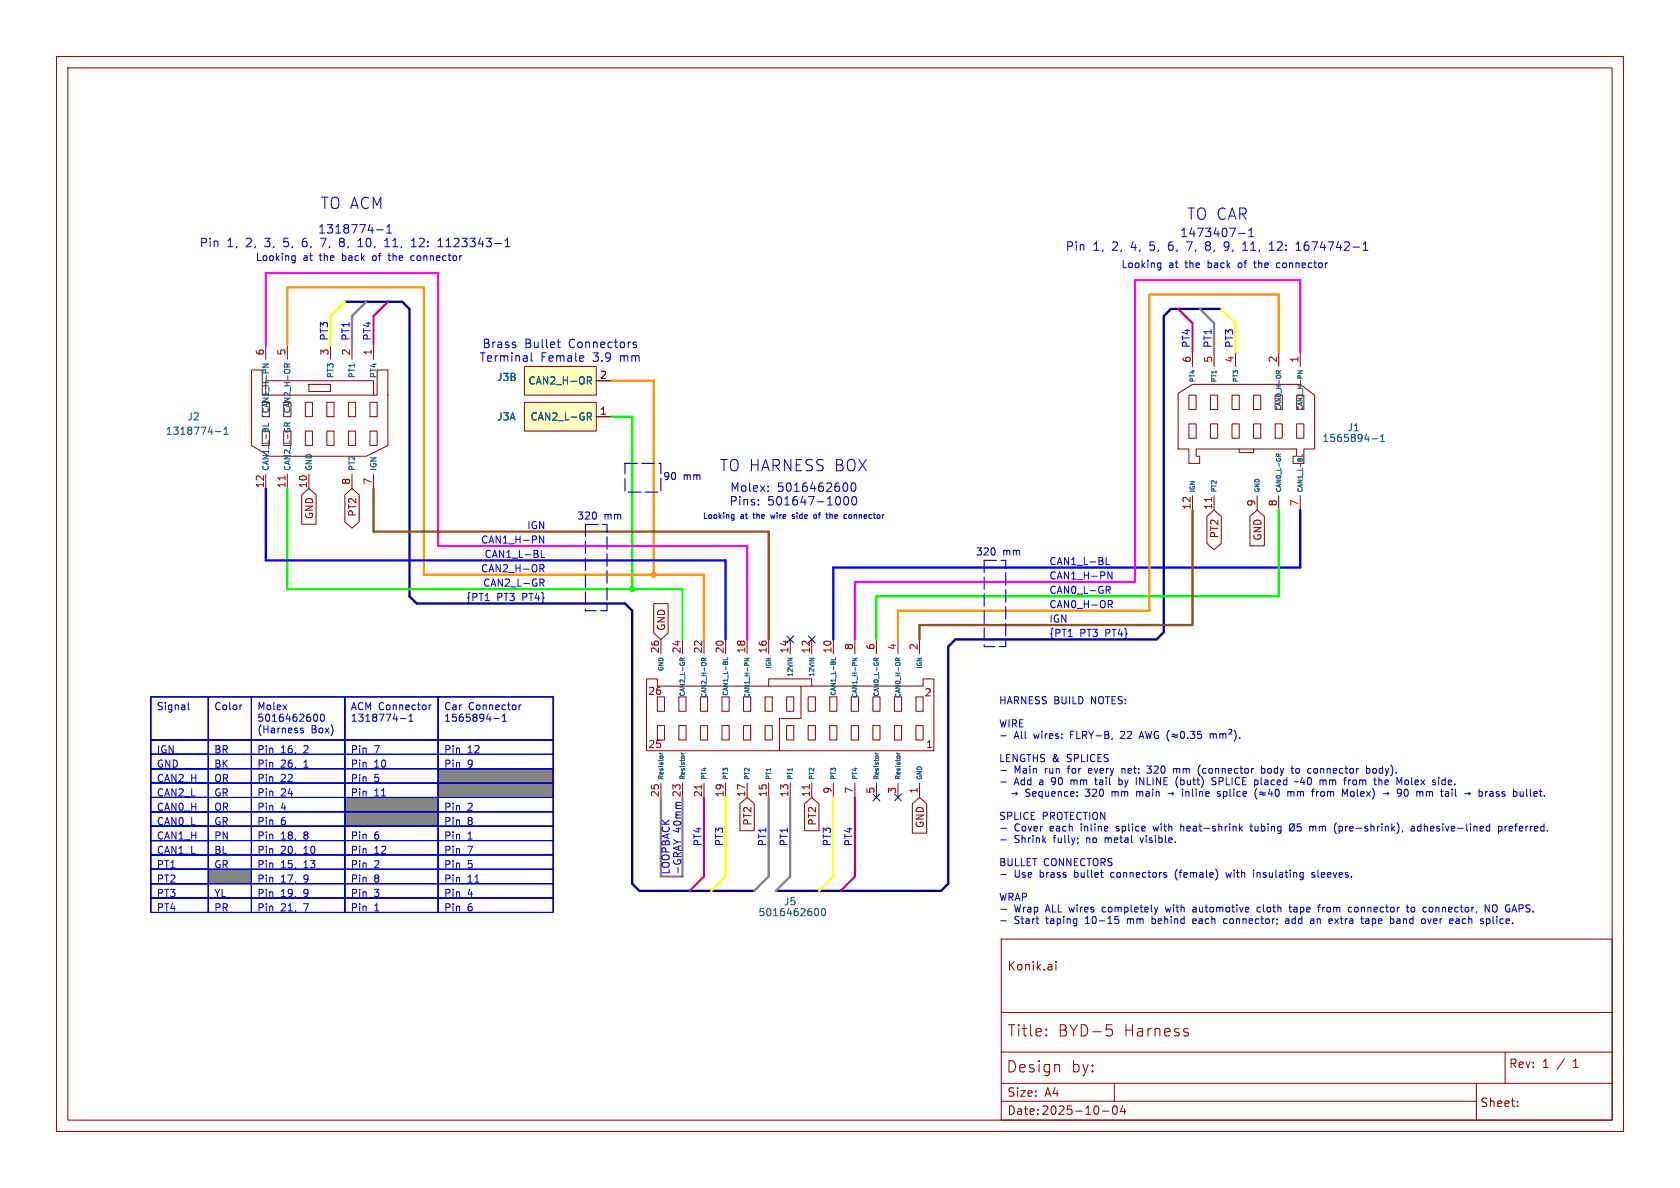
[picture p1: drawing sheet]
<svg xmlns="http://www.w3.org/2000/svg" width="297mm" height="210mm" viewBox="0 0 297 210" stroke-linecap="round" stroke-linejoin="round" font-family="sans-serif">
<g fill="none" stroke="#840000" stroke-width=".18">
<path d="M10 10h277v190h-277zM12 12h273v186h-273zM177 179h108M177 166h108v32h-108zM186.7 170v.1M186.7 170.5v1M177 191.5h108M177 186h108M177 194.7h84M185 183h.1l-.1 .1M185 183h-.1l.1 .1M185 181.9v.2"/>
<path d="M185 183v.1M185 181.9l.1 .1-.1 .1M185 181.9l-.1 .1 .1 .1M187.2 188.3l.1 1.2M194.9 196.4h1.1M195.6 181.1h1M195.8 181.9h.5l.4 .4v.5l-.2 .2-.7 .1M196.8 195.6l.2-.1a.81 .81 0 0 1 .6 .6 .81 .81 0 0 1-.3 .8l-.1 .1a.81 .81 0 0 1-.4-1.4zM197 191.5v3.2M198.5 195.4l-.4 1.1h.9M198.8 196v1M209.8 182.5l.3 .3-.1 .2-.2 .1"/>
<path d="M209.8 181.8l.2 .1M261 191.5v6.5M266.1 186v5.5M268.3 195.5v.1M268.3 194.7v.1"/>
</g>
<g fill="#848484">
<path d="M77.5 135.9h20.3v2.5h-20.3z"/>
<path d="M77.5 138.4h20.3v2.6h-20.3z"/>
<path d="M61 141h16.5v2.5h-16.5z"/>
<path d="M61 143.5h16.5v2.6h-16.5z"/>
<path d="M36.8 153.7h7.6v2.5h-7.6z"/>
</g>
<path d="M92.7 71.1h12.7v5.1h-12.7z" fill="#ffffc2"/>
<path d="M92.7 71.1h12.7v5.1h-12.7zM105.4 73.7h2.5" fill="none" stroke="#840000" stroke-width=".18"/>
<path d="M103.8 73h.5l.3 .2-.2 .4h-.6M104.1 73.6l.5 .6" fill="none" stroke="#006464" stroke-width=".18"/>
<path d="M92.7 64.8h12.7v5.1h-12.7z" fill="#ffffc2"/>
<g fill="none" stroke="#840000" stroke-width=".18">
<path d="M44.4 65.4h2v4.5h.6v-2.6h19v2.6h.7v-4.5h1.9v13.3l-3.8 1.9h-17.2l-3.2-1.9zM46.4 71.1h1.2v2.6h-1.2zM46.4 76.2h1.2v2.5h-1.2zM47 69.9h19M47 61v2.5M50.2 71.1h1.2v2.6h-1.2zM50.2 76.2h1.2v2.5h-1.2zM50.8 61v2.5M54 71.1h1.2v2.6h-1.2zM54 76.2h1.2v2.5h-1.2zM54.6 67.9h3.8v1.3h-3.8zM57.8 71.1h1.3v2.6h-1.3z"/>
<path d="M57.8 76.2h1.3v2.5h-1.3zM58.4 61v2.5M61.6 71.1h1.3v2.6h-1.3zM61.6 76.2h1.3v2.5h-1.3zM62.2 61v2.5M65.4 71.1h1.3v2.6h-1.3zM65.4 76.2h1.3v2.5h-1.3zM66 61v2.5M92.7 64.8h12.7v5.1h-12.7zM105.4 67.3h2.5M105.4 73.7h2.5M208.3 69.5l2.5-1.6h19.1l2.5 2v9.5h-1.9v2.5h-1.9v-1.3h.6v-1.2h-7.6v.6h-2.5v-.6h-7.6v1.2h.6v1.3h-1.9v-2.5h-1.9z"/>
<path d="M210.2 69.9h1.3v2.5h-1.3zM210.2 74.9h1.3v2.6h-1.3zM210.8 62.2v2.6M214 69.9h1.3v2.5h-1.3zM214 74.9h1.3v2.6h-1.3zM214.6 62.2v2.6M217.8 69.9h1.3v2.5h-1.3zM217.8 74.9h1.3v2.6h-1.3zM218.4 62.2v2.6M219.1 79.4h2.5M221.6 69.9h1.3v2.5h-1.3zM221.6 74.9h1.3v2.6h-1.3z"/>
<path d="M225.4 69.9h1.3v2.5h-1.3zM225.4 74.9h1.3v2.6h-1.3zM226.1 62.2v2.6M229.2 69.9h1.3v2.5h-1.3zM229.2 74.9h1.3v2.6h-1.3zM229.9 62.2v2.6M47 83.8v2.6M50.8 83.8v2.6M53.3 87.5l1.3-1.1 1.3 1.1v5.2h-2.6zM54.6 83.8v2.6M61 87.5l1.2-1.1 1.3 1.1v4.8l-1.3 1.1-1.2-1.1zM62.2 83.8v2.6"/>
<path d="M66 83.8v2.6M210.8 87.6v2.6M213.4 91.3l1.2-1.1 1.3 1.1v4.8l-1.3 1.1-1.2-1.1zM214.6 87.6v2.6M221 91.3l1.2-1.1 1.3 1.1v5.2h-2.5zM222.2 87.6v2.6M226.1 87.6v2.6M229.9 87.6v2.6M115.6 106.7h2.5v5.2l-1.3 1.1-1.2-1.1zM116.8 113v2.6M120.6 113v2.6M124.5 113v2.6"/>
<path d="M128.3 113v2.6M132.1 113v2.6M135.9 113v2.6M139.7 113v2.6M143.5 113v2.6M147.3 113v2.6M151.1 113v2.6M154.9 113v2.6M158.7 113v2.6M162.6 113v2.6M114.3 120h1.9v1.3h19.7v-1.3h7.6v1.3h19.7v-1.3h1.9v12.7h-50.8zM116.2 123.2h1.3v2.5h-1.3z"/>
<path d="M116.2 128.3h1.3v2.5h-1.3zM116.8 138.4v2.6M120 123.2h1.3v2.5h-1.3zM120 128.3h1.3v2.5h-1.3zM120.6 138.4v2.6M123.8 123.2h1.3v2.5h-1.3zM123.8 128.3h1.3v2.5h-1.3zM124.5 138.4v2.6M127.6 123.2h1.3v2.5h-1.3zM127.6 128.3h1.3v2.5h-1.3zM128.3 138.4v2.6M131.4 123.2h1.3v2.5h-1.3z"/>
<path d="M131.4 128.3h1.3v2.5h-1.3zM132.1 138.4v2.6M135.3 123.2h1.2v2.5h-1.2zM135.3 128.3h1.2v2.5h-1.2zM135.9 121.3h7.6M135.9 138.4v2.6M139.1 123.2h1.2v2.5h-1.2zM139.1 128.3h1.2v2.5h-1.2zM139.7 138.4v2.6M141.6 121.3v5.7h-3.8v5.7M142.9 123.2h1.2v2.5h-1.2zM142.9 128.3h1.2v2.5h-1.2z"/>
<path d="M143.5 138.4v2.6M146.7 123.2h1.3v2.5h-1.3zM146.7 128.3h1.3v2.5h-1.3zM147.3 138.4v2.6M150.5 123.2h1.3v2.5h-1.3zM150.5 128.3h1.3v2.5h-1.3zM151.1 138.4v2.6M154.3 123.2h1.3v2.5h-1.3zM154.3 128.3h1.3v2.5h-1.3zM154.9 138.4v2.6M158.1 123.2h1.3v2.5h-1.3zM158.1 128.3h1.3v2.5h-1.3z"/>
<path d="M158.7 138.4v2.6M161.9 123.2h1.3v2.5h-1.3zM161.9 128.3h1.3v2.5h-1.3zM162.6 138.4v2.6M130.8 142.1l1.3-1.1 1.3 1.1v4.8h-2.6zM142.2 142.1l1.3-1.1 1.3 1.1v4.8h-2.6zM161.3 142.1l1.3-1.1 1.2 1.1v5.2h-2.5z"/>
</g>
<g fill="none" stroke="#006464" stroke-width=".18">
<path d="M38.1 76.3h1M39.6 76.8h.7M39.6 75.9l.4-.4v1.3M46.4 64.3h1l-1 .6h1M47.4 74.8v.5h-1M50.3 64.9v-.4l.1-.2 .3 .1 .1 .5M50.3 75.3v-.4l.1-.2 .3 .1 .1 .5M51.3 64.3l-.5 .3M51.3 74.7l-.5 .4M103.8 66.6h.5l.3 .3-.2 .3-.6 .1M103.8 73h.5l.3 .2-.2 .4h-.6M104.1 67.3l.5 .6"/>
<path d="M104.1 73.6l.5 .6M215 65.5v.5M225.6 66v-.3l.2-.2 .2 .1v.4M226.4 65.5l-.4 .3M229.4 65.6h.8l-.8 .4h.8M242.6 77.6h.9M244.1 78h.7M244.1 77.1l.3-.3v1.2M225.6 80.7v-.3l.2-.2 .2 .1v.4M226.4 80.2l-.4 .3M230.2 80.3v.4h-.8M120.2 116.8v-.3l.2-.2 .2 .1v.4"/>
<path d="M121 116.3l-.4 .3M124 116.8v-.3l.2-.2 .2 .1v.4M124.8 116.3l-.4 .3M128.6 116.3v.3h-.8M131.6 116.4h.8l-.8 .4h.8M139.3 116.4h.8l-.8 .4M143.1 116.4h.8l-.8 .4M147.7 116.3v.3h-.8M150.7 116.4h.8l-.8 .4h.8M154.5 116.8v-.3l.2-.2 .2 .1v.4M155.3 116.3l-.4 .3M158.3 116.8v-.3l.2-.2 .2 .1v.4"/>
<path d="M159.1 116.3l-.4 .3M116.7 133.3h.5M116.7 133.1l.1 .2M120.5 133.3h.5M120.5 133.1l.1 .2M154.8 133.3h.5M154.8 133.1l.1 .2M158.6 133.3h.5M158.6 133.1l.1 .2M144.3 160.6a.68 .68 0 0 1 .5 .6 .68 .68 0 0 1-.5 .7M145.3 160.7l.2-.1a.68 .68 0 0 1 .5 .6 .68 .68 0 0 1-.5 .7l-.2-.2-.1-.3z"/>
</g>
<path d="M50.4 84.1v.7M214.2 87.9v.8M124 138.7v.8M143.1 138.7v.8" fill="none" stroke="#a90000" stroke-width=".18"/>
<g fill="none" stroke="#00f" stroke-width=".18">
<path d="M95.4 94.7l.7 1.3v-1.3M95.5 99.8h.4l.3 .3-.1 .3-.6 .1M95.7 97.3v1.2h.6M195.6 98.5v1.3h.6M85.8 106.2h.7M95.5 102.4h.4l.3 .2-.1 .4h-.6M95.8 100.5l.4 .6M95.8 103l.4 .6M188.8 112.5h.8M195.6 103.6h.4l.3 .3-.1 .3-.6 .1M195.9 104.3l.4 .6M195.9 101.1l.7 1.3v-1.3"/>
<path d="M195.9 106.2h.5l.2 .2-.1 .4h-.6M196.2 106.8l.4 .6"/>
</g>
<g fill="none" stroke="#0000c2" stroke-width=".18">
<path d="M51.8 45.2l.4 .1M52.2 45.2v1l-.1 .2-.3 .1M52.2 46h-.4M60.1 42.3l-.1 .2 .2 .2M60.2 42.8l-.2 .2 .2 .5M63.3 43.6h.9M63.7 42.1l-.4 .4M66.6 40.6h1.1M68 43.6h.9M68 42.5l.4-.4v1.5M68.4 41.2h.8M68.4 40.1l.4-.4v1.5"/>
<path d="M68.6 45.2h.5M68.8 44.8v1.2M72.7 43.6h.9M72.7 42.5l.5-.4v1.5M73.1 45.2l-.3 .1-.2 .1 .1 .5 .4 .1M77.4 43.6h.9M77.4 42.5l.5-.4v1.5M89.3 43.6h.9M89.3 42.5l.4-.4v1.5M98.7 60v1.2l.4 .3M204.9 46.5h.3M205.2 46.5v1l-.1 .2h-.3"/>
<path d="M205.2 47.3h-.3M213.2 42.9l-.1 .2 .2 .2M213.3 43.5l-.2 .2 .2 .5M216.5 42.9l-.1 .5 .3 .3M216.6 44.3h.2M219 41.3h1.1M219.7 44.3h.9M219.7 43.2l.4-.4v1.5M220.8 41.8h.8M220.8 40.8l.4-.5v1.5M221.6 46.5h.5M221.8 46l.1 1.3"/>
<path d="M224.4 43.2l.4-.4v1.5M224.4 44.3h.9M226.2 46.5h-.4l-.1 .2v.5l.5 .1M229.1 44.3h.9M229.1 43.2l.5-.4v1.5M241 43.2l.4-.4v1.5M241 44.3h.8M91.1 61v.4M93.9 62.4v1.3l.2 .2M98.5 60.5h.6M103.1 62.9l.1 .3-.7 .2M111.9 60.7l.7 .5-.3 .3-.4-.1"/>
<path d="M112.5 60.5h-.4l-.2 .2M129.4 91.6h.4M129.4 91h.4M129.8 91v.8l-.4 .2M134.1 89.1v.2M134.1 88.3v.2M135.8 86.7v.2M135.8 85.9v.2M136.2 91l.2 .6M140 91.6h.3M140.3 91l-.3 .1 .1 .2h.2M143.9 91.1l.1-.1 .3 .1v.5l-.4-.1z"/>
<path d="M146.7 90.6v1M146.9 91l-.2 .1M149.5 87.8a.81 .81 0 0 1 .6 .6 .81 .81 0 0 1-.3 .8l-.1 .1a.81 .81 0 0 1-.4-1.4M149.5 85.4a.94 .94 0 0 1 0 1.5M150.4 91l-.4 .2 .1 .3 .3 .1M150.6 85.5l.2-.1a.81 .81 0 0 1 .6 .6 .81 .81 0 0 1-.3 .8l-.2 .1a.81 .81 0 0 1-.3-1.4zM150.7 87.9l.2-.1a.81 .81 0 0 1 .6 .6 .81 .81 0 0 1-.3 .8l-.1 .1a.81 .81 0 0 1-.4-1.4zM26.7 123.2h10.1v7.6h-10.1zM26.7 130.8h10.1v2.6h-10.1zM26.7 133.4h10.1v2.5h-10.1zM26.7 135.9h10.1v2.5h-10.1zM26.7 138.4h10.1v2.6h-10.1z"/>
<path d="M26.7 123.2h71.1v38.1h-71.1zM26.7 130.8h71.1M26.7 133.4h10.1M26.7 135.9h10.1M26.7 138.4h10.1M33.3 124.2v1.1l.2 .2M36.8 123.2h7.6v7.6h-7.6zM36.8 130.8h7.6v2.6h-7.6zM36.8 133.4h7.6v2.5h-7.6zM36.8 135.9h7.6v2.5h-7.6zM36.8 138.4h7.6v2.6h-7.6zM36.8 123.2v38.1"/>
<path d="M42.8 124.6l-.3 .1M44.4 123.2h16.6v7.6h-16.6zM44.4 130.8h16.6v2.6h-16.6zM44.4 133.4h16.6v2.5h-16.6zM44.4 135.9h16.6v2.5h-16.6zM44.4 138.4h16.6v2.6h-16.6zM44.4 123.2v38.1M53.1 128.9l.6 .4-.2 .3-.4-.1M53.6 128.8l-.3-.1-.2 .2M55.7 126.2a.68 .68 0 0 1 .5 .7 .68 .68 0 0 1-.5 .6M56.8 126.4l.1-.2a.68 .68 0 0 1 .5 .7 .68 .68 0 0 1-.5 .6l-.1-.1-.2-.4zM61 123.2h16.5v7.6h-16.5z"/>
<path d="M61 130.8h16.5v2.6h-16.5zM61 133.4h16.5v2.5h-16.5zM61 135.9h16.5v2.5h-16.5zM61 138.4h16.5v2.6h-16.5zM61 123.2v38.1M70.8 127h.9M72.3 127.5h.7M72.5 126.4l-.2 .2M72.7 126.2v1.3M75.9 124.6v.9M76.2 124.6l-.3 .3M77.5 123.2h20.3v7.6h-20.3z"/>
<path d="M77.5 130.8h20.3v2.6h-20.3zM77.5 133.4h20.3v2.5h-20.3zM77.5 135.9h20.3v2.5h-20.3zM77.5 138.4h20.3v2.6h-20.3zM77.5 123.2v38.1M87.3 127h1M88.8 127.5h.7M89 126.4l-.2 .2M89.2 126.2v1.3M91.8 124.6v.9M92.1 124.6l-.3 .3M176.9 130.1h1"/>
<path d="M176.9 136.2h1M176.9 138.2h1M193.7 137.5v1.2M196.6 139.9v.9M196.8 139.9l-.2 .1M197.8 137.5v1.2M197.8 138.7h.4M198.2 137.9h-.4M198.3 135.8v.9M198.5 135.8l-.2 .2M200.9 139.9v.9M201.3 139.9l-.4 .1"/>
<path d="M201.4 130.5l.4-1.2 .4 1.2M201.5 130.2h.6M202.5 129.3l.3 1.2 .3-.9 .2 .9 .3-1.2M202.8 135.4h.7l-.4 .5h.2M202.8 136.6l.5 .1M204.8 129.3a.59 .59 0 0 0-.8 .6 .59 .59 0 0 0 .8 .6v-.5h-.2M206.7 129.1a1.46 1.46 0 0 0 0 1.9M207.2 130.2l.2-.1 .5 .3 .2-.2M207.2 129.9l.2-.1 .5 .2 .2-.1M207.5 135.8v.9M207.5 136l.3-.2 .2 .2M208 138.8l.3 .4"/>
<path d="M208.1 137.5l-.1 .1M208.8 129.4l.2-.1a.68 .68 0 0 1 .4 .6 .68 .68 0 0 1-.4 .6l-.2-.1-.1-.3zM210 130.4v.1M210.4 129.3h.8l-.4 .5 .4 .1v.5l-.2 .1-.6-.1M211.9 136.6l.2 .5M212.2 135.2l-.3 .6M212.4 129.3h-.6l-.1 .6 .2-.1h.4l.1 .2v.4l-.2 .1-.5-.1M213.9 129.7v.8M213.9 129.8l.4-.1 .2 .2M214.3 137.9l.6 .3 .1 .3-.3 .2h-.5M214.5 129.9l.2-.2 .3 .1v.7M214.5 129.9v.6"/>
<path d="M215.6 129.8l.4-.1 .2 .2M215.6 129.7v.8M215.7 140l-.3-.1-.2 .2 .1 .2 .4 .1v.3h-.5M216.2 129.9l.2-.2 .3 .1v.7M216.2 129.9v.6M217.3 129l.3-.1 .2 .2-.1 .2-.4 .5h.5M218.2 129.1a1.46 1.46 0 0 1 0 1.9M219.1 130.4v.1M222 139.6a1.47 1.47 0 0 0 .2 1.7M223 135.9l.4-.1 .2 .3-.1 .5h-.5M223 135.4v1.3M224.5 139.4l-.3 .9h.8"/>
<path d="M224.8 139.9v.9M225.4 140l.1 .5 .2 .3 .3-.1 .2-.7M227.7 139.9v.9M227.7 140h.1M228.2 140v.1M228.3 140l-.1 .1M228.7 140l.1 .8M229.1 138.1l.2 .1 .2-.1M229.5 135.8l-.3 .1-.1 .2v.5l.4 .1M230.2 137.4l-.3 .9h.8M232.7 135.8l-.3 .1-.1 .2v.5l.4 .1M233.1 139.9l-.2 .1"/>
<path d="M239.2 139.9l-.3 .1-.2 .2 .1 .5 .4 .1M239.4 137.9l-.2 .2v.4l.2 .2M241.6 135.9l.3-.1 .3 .3-.1 .5h-.5M241.6 135.4v1.3M243.2 135.9l-.3-.1-.2 .3v.5l.2 .1 .3-.1M244.2 137.9l.1 .8M244.9 137.9v.8M245.5 138.2l-.7 .1M248.9 137.9l.1 .2v.5l-.2 .1h-.3M252.2 140l.3-.1 .2 .2M252.9 139.9l-.2 .2M254.9 138.5l.2 .2h.4"/>
<path d="M255.5 137.9h-.4l-.2 .2M255.5 137.5v1.2M261.5 139.5v1.3M261.8 139.9l-.3 .1M269.9 139.5v1.1l.2 .2M270.5 139.5v1.1l.2 .2M26.7 141h10.1v2.5h-10.1zM26.7 143.5h10.1v2.6h-10.1zM26.7 146.1h10.1v2.5h-10.1zM26.7 148.6h10.1v2.5h-10.1zM26.7 151.1h10.1v2.6h-10.1zM26.7 153.7h10.1v2.5h-10.1z"/>
<path d="M26.7 156.2h10.1v2.6h-10.1zM26.7 158.8h10.1v2.5h-10.1zM26.7 141h10.1M26.7 143.5h10.1M26.7 146.1h10.1M26.7 148.6h10.1M26.7 151.1h10.1M26.7 153.7h10.1M26.7 156.2h10.1M26.7 158.8h10.1M36.8 141h7.6v2.5h-7.6zM36.8 143.5h7.6v2.6h-7.6z"/>
<path d="M36.8 146.1h7.6v2.5h-7.6zM36.8 148.6h7.6v2.5h-7.6zM36.8 151.1h7.6v2.6h-7.6zM36.8 153.7h7.6v2.5h-7.6zM36.8 156.2h7.6v2.6h-7.6zM36.8 158.8h7.6v2.5h-7.6zM44.4 141h16.6v2.5h-16.6zM44.4 143.5h16.6v2.6h-16.6zM44.4 146.1h16.6v2.5h-16.6zM44.4 148.6h16.6v2.5h-16.6zM44.4 151.1h16.6v2.6h-16.6zM44.4 153.7h16.6v2.5h-16.6z"/>
<path d="M44.4 156.2h16.6v2.6h-16.6zM44.4 158.8h16.6v2.5h-16.6zM61 141h16.5v2.5h-16.5zM61 143.5h16.5v2.6h-16.5zM61 146.1h16.5v2.5h-16.5zM61 148.6h16.5v2.5h-16.5zM61 151.1h16.5v2.6h-16.5zM61 153.7h16.5v2.5h-16.5zM61 156.2h16.5v2.6h-16.5zM61 158.8h16.5v2.5h-16.5zM77.5 141h20.3v2.5h-20.3zM77.5 143.5h20.3v2.6h-20.3z"/>
<path d="M77.5 146.1h20.3v2.5h-20.3zM77.5 148.6h20.3v2.5h-20.3zM77.5 151.1h20.3v2.6h-20.3zM77.5 153.7h20.3v2.5h-20.3zM77.5 156.2h20.3v2.6h-20.3zM77.5 158.8h20.3v2.5h-20.3zM119.1 148.4l.6 .4M176.9 146.4h1M176.9 148.5h1M176.9 154.6h1M190.5 148.2v.1M190.6 148.9l-.1 .2"/>
<path d="M194.5 154.2h.5M194.9 155.1h.1M201.5 148.1l.3 .9M203.8 146.1l.3 .8M205.9 154.2l.3 .1M205.9 154.7h.3l.1 .2-.2 .2h-.3M206.5 140.3h1M207.9 154l-.1 .5 .1 .7M208.7 145.6v1.3M209.1 146.1l-.4 .1M216.7 154.2l.3 .9 .2-.6M219.1 145.6v1.3"/>
<path d="M219.3 146.4l.3 .5M219.6 146.1l-.5 .4M221 146.1h.4M221.1 145.6v1.1l.3 .2M221.6 153.8v.1M221.6 154.2v.9M222.7 140.5l.3-.2 .4 .3 .3-.1M222.7 140.1l.3-.1 .4 .2 .3-.1M228 159.9v1.1l.3 .2M228 145.8l.3-.2a.43 .43 0 0 1 .5 .5v.4a.42 .42 0 0 1-.4 .4 .42 .42 0 0 1-.4-.4zM228.2 140.1v.7M228.9 145.6l-1 1.3"/>
<path d="M230 145.6h-.6l-.1 .6 .2-.1 .4 .1 .1 .2v.4l-.2 .1-.5-.1M231.5 146.2l.4-.1 .2 .1M231.5 146.1v.8M232.1 146.2v.7M232.4 154.3l-.3-.1-.2 .2 .1 .2 .4 .1v.3h-.5M232.6 146.1h-.3l-.2 .1M233.4 159.9l-.2 .1M236.3 145.5l-.2 .2M236.7 146.8l.4 .1M236.7 146.1v1.2M237.1 146.1h-.4M237.8 140.4l.4-.9v1.3"/>
<path d="M244.5 140.3h1M245.3 140l.2 .3M245.5 140.3l-.2 .2M248 146.8l-.1 .3M248.8 159.9v1.1l.3 .2M249.5 146.1h.5v.8M250 146.4h-.4l-.2 .2 .2 .3 .4-.1M250.8 146.1l-.2 .2v.4l.2 .2M252.7 140.1v.7M261.5 140.7l.3 .1M263.2 146.1h.2M263.3 159.9v1.3l-.7-1.3v1.3"/>
<path d="M263.4 145.6v1.3M263.4 146.8l-.2 .1M264.4 159.9a.43 .43 0 0 0-.6 .5v.4a.43 .43 0 0 0 .6 .4M264.9 146.1h.4l.2 .2-.1 .5h-.5M264.9 146.1v1.2M266.1 146.1v.8M266.4 146.1l-.3 .2M176.9 160.7h1M176.9 162.8h1M183.5 163.3h.1M197.3 162.5h-.2M197.6 162.5l.2 .2-.1 .4-.1 .2-.5-.1"/>
<path d="M203.7 162v1.3M203.7 163.2l.1 .1M204.1 160.4l.3 .8M204.4 161.2l-.1 .3M204.7 160.4l-.3 .8M206 160.4l.3 .8M211.3 162.4h-.3l-.1 .2v.6l.4 .1M211.3 160.4h-.4M211.3 160.7h-.3l-.1 .2v.3h.4M211.5 162.7l-.6 .1M216.9 162.5l-.4-.1-.2 .3 .1 .5h.5M222.8 160.4h-.3l-.3 .2 .1 .6h.5"/>
<path d="M227.3 162.5h.5l.1 .8M227.9 162.7l-.5 .1-.2 .2 .2 .3 .5-.1M227.9 160.4h.4M232.2 162.5l.1 .8M232.3 162.7l-.5 .1M232.3 163.2l-.5 .1M232.9 160.4h.5M233.8 160.4v.8M234 160.4l-.2 .2M236 162.4l.6 .9M236.6 162.4l-.6 .9M238.5 160.4h.5"/>
<path d="M238.5 161.2h.5M239.5 160.5v.6M241.5 162.5l.3-.1 .2 .2M242 162.7l-.4 .1-.2 .2 .2 .3 .4-.1M247 162.5h.4M247.4 162.8h-.3l-.2 .2 .1 .2 .4 .1M248.6 160.4h.5M250 160.5l-.3-.1-.3 .2 .2 .6h.3l.1-.1M252.4 162.4l.3 .9 .3-.9M253.2 160.4h-.3l-.3 .2 .1 .5 .2 .1h.3M257.5 162.4h.3l.2 .2v.7M258 162.7l-.5 .1"/>
<path d="M258 163.2l-.5 .1M262.9 162.4l.4 .1 .1 .2v.4l-.5 .2"/>
</g>
<path d="M61 53.3h10.1l1.3 1.3v50.8l1.3 1.3h36.8l1.3 1.3v48.2l1.2 1.3h20.3M215.9 54.6h-8.9l-1.3 1.3v55.9l-1.2 1.2h-35.6l-1.3 1.3v41.9l-1.2 1.3h-29.2" fill="none" stroke="#000084" stroke-width=".41"/>
<path d="M47 61v-12.7h30.5v48.2h54.6v16.5M229.9 62.2v-12.7h-29.2v53.4h-49.6v10.1" fill="none" stroke="#f0f" stroke-width=".41"/>
<path d="M50.8 61v-10.2h24.1v50.8h49.6v11.4M107.9 67.3h7.7v34.3M226.1 62.2v-10.1h-22.9v55.9h-44.5v5" fill="none" stroke="#f90" stroke-width=".41"/>
<path d="M61 53.3l-2.6 2.6v5.1M215.9 54.6l2.5 2.6v5M128.3 141v13.9l-2.6 2.6M147.3 141v13.9l-2.5 2.6" fill="none" stroke="#ff0" stroke-width=".41"/>
<path d="M68.6 53.3l-2.6 2.6v5.1M208.3 54.6l2.5 2.6v5M124.5 141v13.9l-2.6 2.6M151.1 141v13.9l-2.5 2.6" fill="none" stroke="#c200c2" stroke-width=".41"/>
<path d="M64.8 53.3l-2.6 2.6v5.1M212.1 54.6l2.5 2.6v5M116.8 141v13.9h3.8v-13.9M135.9 141v13.9l-2.6 2.6M139.7 141v13.9l-2.5 2.6" fill="none" stroke="#848484" stroke-width=".41"/>
<path d="M47 86.4v12.7h81.3v13.9M229.9 90.2v10.1h-82.6v12.7" fill="none" stroke="#00f" stroke-width=".41"/>
<path d="M107.9 73.7h3.9v30.4M50.8 86.4v17.7h69.8v8.9M226.1 90.2v15.2h-71.2v7.6" fill="none" stroke="#0f0" stroke-width=".41"/>
<path d="M66 86.4v7.6h69.9v19M210.8 90.2v20.3h-48.2v2.5" fill="none" stroke="#804d00" stroke-width=".41"/>
<path d="M139.1 112.4l1.2 1.2M140.3 112.4l-1.2 1.2M142.9 112.4l1.2 1.2M144.1 112.4l-1.2 1.2M154.3 140.4l1.2 1.2M155.5 140.4l-1.2 1.2M158.1 140.4l1.3 1.2M159.4 140.4l-1.3 1.2" fill="none" stroke="#000084" stroke-width=".18"/>
<path d="M103.5 92.7h3.8v15.3h-3.8zM110.5 81.9h6.3v5.1h-6.3zM174 99.1h3.8v15.2h-3.8z" fill="none" stroke="#0000c2" stroke-width=".2" stroke-dasharray="2.2 .8"/>
<circle cx="111.8" cy="104.1" r=".46" fill="#0f0" stroke="#0f0" stroke-width=".18"/>
<circle cx="115.6" cy="101.6" r=".46" fill="#f90" stroke="#f90" stroke-width=".18"/>
<g font-size="2.8" fill="#0000c2">
<text x="56.6" y="37.2">TO ACM</text>
<text x="209.8" y="39.1">TO CAR</text>
<text x="127.2" y="83.5">TO HARNESS BOX</text>
</g>
<g font-size="2.8" fill="#840000">
<text x="178" y="183.5">Title:</text>
<text x="186.9" y="183.5">BYD-5</text>
<text x="198.6" y="183.5">Harness</text>
<text x="177.8" y="189.8">Design</text>
<text x="189.3" y="189.8">by:</text>
</g>
<g font-size="2.1" fill="#0000c2">
<text x="56.1" y="41.5">1318774-1</text>
<text x="35.2" y="43.9">Pin</text>
<text x="40.1" y="43.9">1,</text>
<text x="43.5" y="43.9">2,</text>
<text x="47" y="43.9">3,</text>
<text x="50.4" y="43.9">5,</text>
<text x="53.9" y="43.9">6,</text>
<text x="57.3" y="43.9">7,</text>
<text x="60.7" y="43.9">8,</text>
<text x="64.2" y="43.9">10,</text>
<text x="69.1" y="43.9">11,</text>
<text x="73.9" y="43.9">12:</text>
<text x="78.8" y="43.9">1123343-1</text>
<text x="188.3" y="44.5">Pin</text>
<text x="193.2" y="44.5">1,</text>
<text x="196.6" y="44.5">2,</text>
<text x="200.1" y="44.5">4,</text>
<text x="203.5" y="44.5">5,</text>
<text x="207" y="44.5">6,</text>
<text x="208.5" y="42.1">1473407-1</text>
<text x="210.4" y="44.5">7,</text>
<text x="213.9" y="44.5">8,</text>
<text x="217.3" y="44.5">9,</text>
<text x="220.7" y="44.5">11,</text>
<text x="225.6" y="44.5">12:</text>
<text x="230.5" y="44.5">1674742-1</text>
<text x="84.7" y="64.2">Terminal</text>
<text x="85.2" y="61.8">Brass</text>
<text x="92.7" y="61.8">Bullet</text>
<text x="95.6" y="64.2">Female</text>
<text x="100.6" y="61.8">Connectors</text>
<text x="104.9" y="64.2">3.9</text>
<text x="109.7" y="64.2">mm</text>
<text x="128.9" y="89.6">Pins:</text>
<text x="129" y="87.2">Molex:</text>
<text x="135.7" y="89.6">501647-1000</text>
<text x="137.4" y="87.2">5016462600</text>
</g>
<g font-size="2.1" fill="#840000">
<text x="178" y="171.8">Konik.ai</text>
<text x="266.7" y="189">Rev:</text>
<text x="272.6" y="189">1</text>
<text x="275.4" y="189">/</text>
<text x="278.2" y="189">1</text>
<text x="178" y="197.3">Date: 2025-10-04</text>
<text x="178" y="194.1">Size:</text>
<text x="184.7" y="194.1">A4</text>
<text x="261.6" y="195.9">Sheet:</text>
</g>
<g font-size="1.8" fill="#0000c2">
<text x="45.1" y="46.3">Looking</text>
<text x="53.6" y="46.3">at</text>
<text x="56.6" y="46.3">the</text>
<text x="60.7" y="46.3">back</text>
<text x="66.3" y="46.3">of</text>
<text x="69.4" y="46.3">the</text>
<text x="73.5" y="46.3">connector</text>
<text x="198.2" y="47.6">Looking</text>
<text x="206.6" y="47.6">at</text>
<text x="209.6" y="47.6">the</text>
<text x="213.8" y="47.6">back</text>
<text x="219.4" y="47.6">of</text>
<text x="222.4" y="47.6">the</text>
<text x="226.5" y="47.6">connector</text>
<text x="117.2" y="85.1">90</text>
<text x="120.8" y="85.1">mm</text>
<text x="102" y="92.1">320</text>
<text x="106.8" y="92.1">mm</text>
<text x="172.4" y="98.4">320</text>
<text x="177.2" y="98.4">mm</text>
<text x="27.6" y="125.9">Signal</text>
<text x="37.8" y="125.9">Color</text>
<text x="45.4" y="125.9">Molex</text>
<text x="61.9" y="125.9">ACM Connector</text>
<text x="78.4" y="125.9">Car</text>
<text x="82.8" y="125.9">Connector</text>
<text x="176.5" y="124.7">HARNESS BUILD</text>
<text x="193" y="124.7">NOTES:</text>
<text x="45.4" y="127.9">5016462600</text>
<text x="45.4" y="130">(Harness</text>
<text x="55" y="130">Box)</text>
<text x="61.9" y="127.9">1318774-1</text>
<text x="78.4" y="127.9">1565894-1</text>
<text x="176.5" y="128.8">WIRE</text>
<text x="179.3" y="130.8">All</text>
<text x="182.9" y="130.8">wires:</text>
<text x="189.5" y="130.8">FLRY-B,</text>
<text x="198.6" y="130.8">22</text>
<text x="27.6" y="133.5">IGN</text>
<text x="27.6" y="136">GND</text>
<text x="37.8" y="133.5">BR</text>
<text x="37.8" y="136">BK</text>
<text x="45.4" y="133.5">Pin</text>
<text x="45.4" y="136">Pin</text>
<text x="49.6" y="133.5">16,</text>
<text x="49.6" y="136">26,</text>
<text x="53.8" y="133.5">2</text>
<text x="53.8" y="136">1</text>
<text x="61.9" y="133.5">Pin</text>
<text x="61.9" y="136">Pin</text>
<text x="66.1" y="133.5">7</text>
<text x="66.1" y="136">10</text>
<text x="78.4" y="133.5">Pin</text>
<text x="78.4" y="136">Pin</text>
<text x="82.6" y="133.5">12</text>
<text x="82.6" y="136">9</text>
<text x="176.5" y="134.9">LENGTHS &amp;</text>
<text x="179.3" y="137">Main</text>
<text x="184.8" y="137">run</text>
<text x="188.7" y="134.9">SPLICES</text>
<text x="189.1" y="137">for</text>
<text x="192.9" y="137">every</text>
<text x="199" y="137">net:</text>
<text x="203.7" y="137">320</text>
<text x="208.5" y="137">mm</text>
<text x="213" y="137">(connector</text>
<text x="224.4" y="137">body</text>
<text x="230" y="137">to</text>
<text x="233.1" y="137">connector</text>
<text x="243.6" y="137">body).</text>
<text x="27.6" y="138.6">CAN2_H</text>
<text x="27.6" y="141.1">CAN2_L</text>
<text x="27.6" y="143.6">CAN0_H</text>
<text x="37.8" y="138.6">OR</text>
<text x="37.8" y="141.1">GR</text>
<text x="37.8" y="143.6">OR</text>
<text x="45.4" y="138.6">Pin</text>
<text x="45.4" y="141.1">Pin</text>
<text x="45.4" y="143.6">Pin</text>
<text x="49.6" y="138.6">22</text>
<text x="49.6" y="141.1">24</text>
<text x="49.6" y="143.6">4</text>
<text x="61.9" y="138.6">Pin</text>
<text x="61.9" y="141.1">Pin</text>
<text x="66.1" y="138.6">5</text>
<text x="66.1" y="141.1">11</text>
<text x="78.4" y="143.6">Pin</text>
<text x="82.6" y="143.6">2</text>
<text x="178.9" y="141.1">þÿ!’Sequence:</text>
<text x="179.3" y="139">Add</text>
<text x="183.8" y="139">a</text>
<text x="186.2" y="139">90</text>
<text x="189.7" y="139">mm</text>
<text x="192.4" y="141.1">320</text>
<text x="194.3" y="139">tail</text>
<text x="197.2" y="141.1">mm</text>
<text x="198.6" y="139">by</text>
<text x="201.8" y="141.1">main</text>
<text x="201.9" y="139">INLINE</text>
<text x="207.5" y="141.1">þÿ!’inline</text>
<text x="209.1" y="139">(butt)</text>
<text x="215.7" y="139">SPLICE</text>
<text x="216.7" y="141.1">splice</text>
<text x="223.4" y="139">placed</text>
<text x="229.5" y="141.1">mm</text>
<text x="230.9" y="139">~40</text>
<text x="234.1" y="141.1">from</text>
<text x="235.4" y="139">mm</text>
<text x="239.6" y="141.1">Molex)</text>
<text x="239.9" y="139">from</text>
<text x="245.5" y="139">the</text>
<text x="247" y="141.1">þÿ!’90</text>
<text x="249.6" y="139">Molex</text>
<text x="253.3" y="141.1">mm</text>
<text x="256.2" y="139">side.</text>
<text x="257.9" y="141.1">tail</text>
<text x="262.2" y="141.1">þÿ!’brass</text>
<text x="271.2" y="141.1">bullet.</text>
<text x="27.6" y="146.2">CAN0_L</text>
<text x="27.6" y="148.7">CAN1_H</text>
<text x="37.8" y="146.2">GR</text>
<text x="37.8" y="148.7">PN</text>
<text x="45.4" y="146.2">Pin</text>
<text x="45.4" y="148.7">Pin</text>
<text x="49.6" y="146.2">6</text>
<text x="49.6" y="148.7">18,</text>
<text x="53.8" y="148.7">8</text>
<text x="61.9" y="148.7">Pin</text>
<text x="66.1" y="148.7">6</text>
<text x="78.4" y="146.2">Pin</text>
<text x="78.4" y="148.7">Pin</text>
<text x="82.6" y="146.2">8</text>
<text x="82.6" y="148.7">1</text>
<text x="120.6" y="147.2" transform="rotate(-90 120.6 147.2)">40mm</text>
<text x="176.5" y="145.1">SPLICE</text>
<text x="179.3" y="147.2">Cover</text>
<text x="179.3" y="149.2">Shrink</text>
<text x="184.2" y="145.1">PROTECTION</text>
<text x="185.7" y="147.2">each</text>
<text x="186.4" y="149.2">fully;</text>
<text x="191.4" y="147.2">inline</text>
<text x="192.3" y="149.2">no</text>
<text x="195.8" y="149.2">metal</text>
<text x="197.8" y="147.2">splice</text>
<text x="202.3" y="149.2">visible.</text>
<text x="204.6" y="147.2">with</text>
<text x="209.6" y="147.2">heat-shrink</text>
<text x="222.2" y="147.2">tubing</text>
<text x="233" y="147.2">mm</text>
<text x="237.5" y="147.2">(pre-shrink),</text>
<text x="251.3" y="147.2">adhesive-lined</text>
<text x="267" y="147.2">preferred.</text>
<text x="27.6" y="151.3">CAN1_L</text>
<text x="27.6" y="153.8">PT1</text>
<text x="37.8" y="151.3">BL</text>
<text x="37.8" y="153.8">GR</text>
<text x="45.4" y="151.3">Pin</text>
<text x="45.4" y="153.8">Pin</text>
<text x="49.6" y="151.3">20,</text>
<text x="49.6" y="153.8">15,</text>
<text x="53.8" y="151.3">10</text>
<text x="53.8" y="153.8">13</text>
<text x="61.9" y="151.3">Pin</text>
<text x="61.9" y="153.8">Pin</text>
<text x="66.1" y="151.3">12</text>
<text x="66.1" y="153.8">2</text>
<text x="78.4" y="151.3">Pin</text>
<text x="78.4" y="153.8">Pin</text>
<text x="82.6" y="151.3">7</text>
<text x="82.6" y="153.8">5</text>
<text x="118.6" y="154.7" transform="rotate(-90 118.6 154.7)">LOOPBACK</text>
<text x="120.6" y="154.7" transform="rotate(-90 120.6 154.7)">-GRAY</text>
<text x="176.5" y="153.3">BULLET</text>
<text x="179.3" y="155.4">Use</text>
<text x="183.9" y="155.4">brass</text>
<text x="184.5" y="153.3">CONNECTORS</text>
<text x="190.2" y="155.4">bullet</text>
<text x="196.8" y="155.4">connectors</text>
<text x="208.4" y="155.4">(female)</text>
<text x="217.7" y="155.4">with</text>
<text x="222.6" y="155.4">insulating</text>
<text x="233.2" y="155.4">sleeves.</text>
<text x="27.6" y="156.3">PT2</text>
<text x="27.6" y="158.9">PT3</text>
<text x="27.6" y="161.4">PT4</text>
<text x="37.8" y="158.9">YL</text>
<text x="37.8" y="161.4">PR</text>
<text x="45.4" y="156.3">Pin</text>
<text x="45.4" y="158.9">Pin</text>
<text x="45.4" y="161.4">Pin</text>
<text x="49.6" y="156.3">17,</text>
<text x="49.6" y="158.9">19,</text>
<text x="49.6" y="161.4">21,</text>
<text x="53.8" y="156.3">9</text>
<text x="53.8" y="158.9">9</text>
<text x="53.8" y="161.4">7</text>
<text x="61.9" y="156.3">Pin</text>
<text x="61.9" y="158.9">Pin</text>
<text x="61.9" y="161.4">Pin</text>
<text x="66.1" y="156.3">8</text>
<text x="66.1" y="158.9">3</text>
<text x="66.1" y="161.4">1</text>
<text x="78.4" y="156.3">Pin</text>
<text x="78.4" y="158.9">Pin</text>
<text x="78.4" y="161.4">Pin</text>
<text x="82.6" y="156.3">11</text>
<text x="82.6" y="158.9">4</text>
<text x="82.6" y="161.4">6</text>
<text x="176.5" y="159.5">WRAP</text>
<text x="179.3" y="161.5">Wrap</text>
<text x="185" y="161.5">ALL wires</text>
<text x="195.3" y="161.5">completely</text>
<text x="206.8" y="161.5">with</text>
<text x="211.7" y="161.5">automotive</text>
<text x="223.3" y="161.5">cloth</text>
<text x="229.3" y="161.5">tape</text>
<text x="234.5" y="161.5">from</text>
<text x="240.1" y="161.5">connector</text>
<text x="250.6" y="161.5">to</text>
<text x="253.7" y="161.5">connector,</text>
<text x="264.8" y="161.5">NO GAPS.</text>
<text x="179.3" y="163.5">Start</text>
<text x="185" y="163.5">taping</text>
<text x="192.1" y="163.5">10-15</text>
<text x="199.7" y="163.5">mm</text>
<text x="204.3" y="163.5">behind</text>
<text x="211.7" y="163.5">each</text>
<text x="217.4" y="163.5">connector;</text>
<text x="228.5" y="163.5">add</text>
<text x="233.1" y="163.5">an</text>
<text x="236.6" y="163.5">extra</text>
<text x="242.6" y="163.5">tape</text>
<text x="247.8" y="163.5">band</text>
<text x="253.6" y="163.5">over</text>
<text x="258.8" y="163.5">each</text>
<text x="264.4" y="163.5">splice.</text>
</g>
<g font-size="1.8" fill="#a90000">
<text x="46.7" y="62.9" transform="rotate(-90 46.7 62.9)">6</text>
<text x="50.5" y="62.9" transform="rotate(-90 50.5 62.9)">5</text>
<text x="58.2" y="62.9" transform="rotate(-90 58.2 62.9)">3</text>
<text x="62" y="62.9" transform="rotate(-90 62 62.9)">2</text>
<text x="65.8" y="62.9" transform="rotate(-90 65.8 62.9)">1</text>
<text x="210.6" y="64.2" transform="rotate(-90 210.6 64.2)">6</text>
<text x="214.4" y="64.2" transform="rotate(-90 214.4 64.2)">5</text>
<text x="218.2" y="64.2" transform="rotate(-90 218.2 64.2)">4</text>
<text x="225.8" y="64.2" transform="rotate(-90 225.8 64.2)">2</text>
<text x="229.6" y="64.2" transform="rotate(-90 229.6 64.2)">1</text>
<text x="106" y="67.1">2</text>
<text x="106" y="73.4">1</text>
<text x="46.7" y="86.4" transform="rotate(-90 46.7 86.4)">12</text>
<text x="50.5" y="86.4" transform="rotate(-90 50.5 86.4)">11</text>
<text x="54.4" y="86.4" transform="rotate(-90 54.4 86.4)">10</text>
<text x="62" y="85.8" transform="rotate(-90 62 85.8)">8</text>
<text x="65.8" y="85.8" transform="rotate(-90 65.8 85.8)">7</text>
<text x="222" y="89.6" transform="rotate(-90 222 89.6)">9</text>
<text x="225.8" y="89.6" transform="rotate(-90 225.8 89.6)">8</text>
<text x="229.6" y="89.6" transform="rotate(-90 229.6 89.6)">7</text>
<text x="210.6" y="90.2" transform="rotate(-90 210.6 90.2)">12</text>
<text x="214.4" y="90.2" transform="rotate(-90 214.4 90.2)">11</text>
<text x="116.6" y="115.6" transform="rotate(-90 116.6 115.6)">26</text>
<text x="120.4" y="115.6" transform="rotate(-90 120.4 115.6)">24</text>
<text x="124.2" y="115.6" transform="rotate(-90 124.2 115.6)">22</text>
<text x="128" y="115.6" transform="rotate(-90 128 115.6)">20</text>
<text x="131.8" y="115.6" transform="rotate(-90 131.8 115.6)">18</text>
<text x="135.6" y="115.6" transform="rotate(-90 135.6 115.6)">16</text>
<text x="139.4" y="115.6" transform="rotate(-90 139.4 115.6)">14</text>
<text x="143.3" y="115.6" transform="rotate(-90 143.3 115.6)">12</text>
<text x="147.1" y="115.6" transform="rotate(-90 147.1 115.6)">10</text>
<text x="150.9" y="115" transform="rotate(-90 150.9 115)">8</text>
<text x="154.7" y="115" transform="rotate(-90 154.7 115)">6</text>
<text x="158.5" y="115" transform="rotate(-90 158.5 115)">4</text>
<text x="162.3" y="115" transform="rotate(-90 162.3 115)">2</text>
<text x="116.6" y="141" transform="rotate(-90 116.6 141)">25</text>
<text x="120.4" y="141" transform="rotate(-90 120.4 141)">23</text>
<text x="124.2" y="141" transform="rotate(-90 124.2 141)">21</text>
<text x="128" y="141" transform="rotate(-90 128 141)">19</text>
<text x="131.8" y="141" transform="rotate(-90 131.8 141)">17</text>
<text x="135.6" y="141" transform="rotate(-90 135.6 141)">15</text>
<text x="139.4" y="141" transform="rotate(-90 139.4 141)">13</text>
<text x="143.3" y="141" transform="rotate(-90 143.3 141)">11</text>
<text x="147.1" y="140.4" transform="rotate(-90 147.1 140.4)">9</text>
<text x="150.9" y="140.4" transform="rotate(-90 150.9 140.4)">7</text>
<text x="154.7" y="140.4" transform="rotate(-90 154.7 140.4)">5</text>
<text x="158.5" y="140.4" transform="rotate(-90 158.5 140.4)">3</text>
<text x="162.3" y="140.4" transform="rotate(-90 162.3 140.4)">1</text>
</g>
<g font-size="1.8" fill="#00f">
<text x="58.1" y="60.3" transform="rotate(-90 58.1 60.3)">PT3</text>
<text x="61.9" y="60.3" transform="rotate(-90 61.9 60.3)">PT1</text>
<text x="65.7" y="60.3" transform="rotate(-90 65.7 60.3)">PT4</text>
<text x="210.5" y="61.6" transform="rotate(-90 210.5 61.6)">PT4</text>
<text x="214.3" y="61.6" transform="rotate(-90 214.3 61.6)">PT1</text>
<text x="218.1" y="61.6" transform="rotate(-90 218.1 61.6)">PT3</text>
<text x="93.1" y="93.6">IGN</text>
<text x="84.9" y="101.3">CAN2_H-OR</text>
<text x="84.9" y="96.2">CAN1_H-PN</text>
<text x="85.6" y="98.7">CAN1_L-BL</text>
<text x="185.4" y="100">CAN1_L-BL</text>
<text x="82.3" y="106.3">{PT1</text>
<text x="85.3" y="103.8">CAN2_L-GR</text>
<text x="87.8" y="106.3">PT3</text>
<text x="92.4" y="106.3">PT4}</text>
<text x="185.4" y="105.1">CAN0_L-GR</text>
<text x="185.4" y="102.5">CAN1_H-PN</text>
<text x="185.4" y="107.6">CAN0_H-OR</text>
<text x="185.4" y="110.1">IGN</text>
<text x="185.4" y="112.7">{PT1</text>
<text x="190.9" y="112.7">PT3</text>
<text x="195.5" y="112.7">PT4}</text>
<text x="124.1" y="149.7" transform="rotate(-90 124.1 149.7)">PT4</text>
<text x="127.9" y="149.7" transform="rotate(-90 127.9 149.7)">PT3</text>
<text x="135.5" y="149.7" transform="rotate(-90 135.5 149.7)">PT1</text>
<text x="139.4" y="149.7" transform="rotate(-90 139.4 149.7)">PT1</text>
<text x="147" y="149.7" transform="rotate(-90 147 149.7)">PT3</text>
<text x="150.8" y="149.7" transform="rotate(-90 150.8 149.7)">PT4</text>
</g>
<g font-size="1.8" fill="#006464">
<text x="87.8" y="67.5">J3B</text>
<text x="93.3" y="68.2">CAN2_H-OR</text>
<text x="29.2" y="77.1">1318774-1</text>
<text x="33" y="74.5">J2</text>
<text x="87.8" y="74.5">J3A</text>
<text x="93.7" y="74.5">CAN2_L-GR</text>
<text x="238.1" y="76.4">J1</text>
<text x="233.7" y="78.3">1565894-1</text>
<text x="138.5" y="160.2">J5</text>
<text x="134" y="162.2">5016462600</text>
</g>
<g font-size="1.8" fill="#840000">
<text x="55.6" y="91.9" transform="rotate(-90 55.6 91.9)">GND</text>
<text x="63.2" y="91.4" transform="rotate(-90 63.2 91.4)">PT2</text>
<text x="215.6" y="95.2" transform="rotate(-90 215.6 95.2)">PT2</text>
<text x="223.2" y="95.7" transform="rotate(-90 223.2 95.7)">GND</text>
<text x="117.8" y="111.6" transform="rotate(-90 117.8 111.6)">GND</text>
<text x="114.5" y="123">26</text>
<text x="163.4" y="123.3">2</text>
<text x="114.5" y="132.4">25</text>
<text x="163.6" y="132.4">1</text>
<text x="133" y="146" transform="rotate(-90 133 146)">PT2</text>
<text x="144.5" y="146" transform="rotate(-90 144.5 146)">PT2</text>
<text x="163.5" y="146.5" transform="rotate(-90 163.5 146.5)">GND</text>
</g>
<g font-size="1.4" fill="#006464">
<text x="59.1" y="67" transform="rotate(-90 59.1 67)">PT3</text>
<text x="63" y="67" transform="rotate(-90 63 67)">PT1</text>
<text x="66.8" y="67" transform="rotate(-90 66.8 67)">PT4</text>
<text x="47.7" y="73.2" transform="rotate(-90 47.7 73.2)">CAN1_H-PN</text>
<text x="51.5" y="73.2" transform="rotate(-90 51.5 73.2)">CAN2_H-OR</text>
<text x="47.7" y="83.3" transform="rotate(-90 47.7 83.3)">CAN1_L-BL</text>
<text x="51.5" y="83.3" transform="rotate(-90 51.5 83.3)">CAN2_L-GR</text>
<text x="55.3" y="83.3" transform="rotate(-90 55.3 83.3)">GND</text>
<text x="63" y="83.3" transform="rotate(-90 63 83.3)">PT2</text>
<text x="66.8" y="83.3" transform="rotate(-90 66.8 83.3)">IGN</text>
</g>
<g font-size="1.4" fill="#0000c2">
<text x="124.2" y="91.9">Looking</text>
<text x="130.9" y="91.9">at</text>
<text x="133.4" y="91.9">the</text>
<text x="136.7" y="91.9">wire</text>
<text x="140.8" y="91.9">side</text>
<text x="144.8" y="91.9">of</text>
<text x="147.3" y="91.9">the</text>
<text x="150.7" y="91.9">connector</text>
</g>
<g font-size="1.1" fill="#006464">
<text x="211.4" y="67.7" transform="rotate(-90 211.4 67.7)">PT4</text>
<text x="215.3" y="67.7" transform="rotate(-90 215.3 67.7)">PT1</text>
<text x="219.1" y="67.7" transform="rotate(-90 219.1 67.7)">PT3</text>
<text x="226.7" y="72.7" transform="rotate(-90 226.7 72.7)">CAN0_H-OR</text>
<text x="230.5" y="72.7" transform="rotate(-90 230.5 72.7)">CAN1_H-PN</text>
<text x="211.4" y="87.1" transform="rotate(-90 211.4 87.1)">IGN</text>
<text x="215.3" y="87.1" transform="rotate(-90 215.3 87.1)">PT2</text>
<text x="222.9" y="87.1" transform="rotate(-90 222.9 87.1)">GND</text>
<text x="226.7" y="87.1" transform="rotate(-90 226.7 87.1)">CAN0_L-GR</text>
<text x="230.5" y="87.1" transform="rotate(-90 230.5 87.1)">CAN1_L-BL</text>
<text x="117.5" y="118.8" transform="rotate(-90 117.5 118.8)">GND</text>
<text x="136.5" y="118.4" transform="rotate(-90 136.5 118.4)">IGN</text>
<text x="140.3" y="119.8" transform="rotate(-90 140.3 119.8)">12VIN</text>
<text x="144.1" y="119.8" transform="rotate(-90 144.1 119.8)">12VIN</text>
<text x="163.2" y="118.4" transform="rotate(-90 163.2 118.4)">IGN</text>
<text x="121.3" y="123.3" transform="rotate(-90 121.3 123.3)">CAN2_L-GR</text>
<text x="125.1" y="123.5" transform="rotate(-90 125.1 123.5)">CAN2_H-OR</text>
<text x="128.9" y="123.2" transform="rotate(-90 128.9 123.2)">CAN1_L-BL</text>
<text x="132.7" y="123.5" transform="rotate(-90 132.7 123.5)">CAN1_H-PN</text>
<text x="147.9" y="123.2" transform="rotate(-90 147.9 123.2)">CAN1_L-BL</text>
<text x="151.8" y="123.5" transform="rotate(-90 151.8 123.5)">CAN1_H-PN</text>
<text x="155.6" y="123.3" transform="rotate(-90 155.6 123.3)">CAN0_L-GR</text>
<text x="159.4" y="123.5" transform="rotate(-90 159.4 123.5)">CAN0_H-OR</text>
<text x="117.5" y="137.9" transform="rotate(-90 117.5 137.9)">Resistor</text>
<text x="121.3" y="137.9" transform="rotate(-90 121.3 137.9)">Resistor</text>
<text x="125.1" y="137.9" transform="rotate(-90 125.1 137.9)">PT4</text>
<text x="128.9" y="137.9" transform="rotate(-90 128.9 137.9)">PT3</text>
<text x="132.7" y="137.9" transform="rotate(-90 132.7 137.9)">PT2</text>
<text x="136.5" y="137.9" transform="rotate(-90 136.5 137.9)">PT1</text>
<text x="140.3" y="137.9" transform="rotate(-90 140.3 137.9)">PT1</text>
<text x="144.1" y="137.9" transform="rotate(-90 144.1 137.9)">PT2</text>
<text x="147.9" y="137.9" transform="rotate(-90 147.9 137.9)">PT3</text>
<text x="151.8" y="137.9" transform="rotate(-90 151.8 137.9)">PT4</text>
<text x="155.6" y="137.9" transform="rotate(-90 155.6 137.9)">Resistor</text>
<text x="159.4" y="137.9" transform="rotate(-90 159.4 137.9)">Resistor</text>
<text x="163.2" y="137.9" transform="rotate(-90 163.2 137.9)">GND</text>
</g>
</svg>
